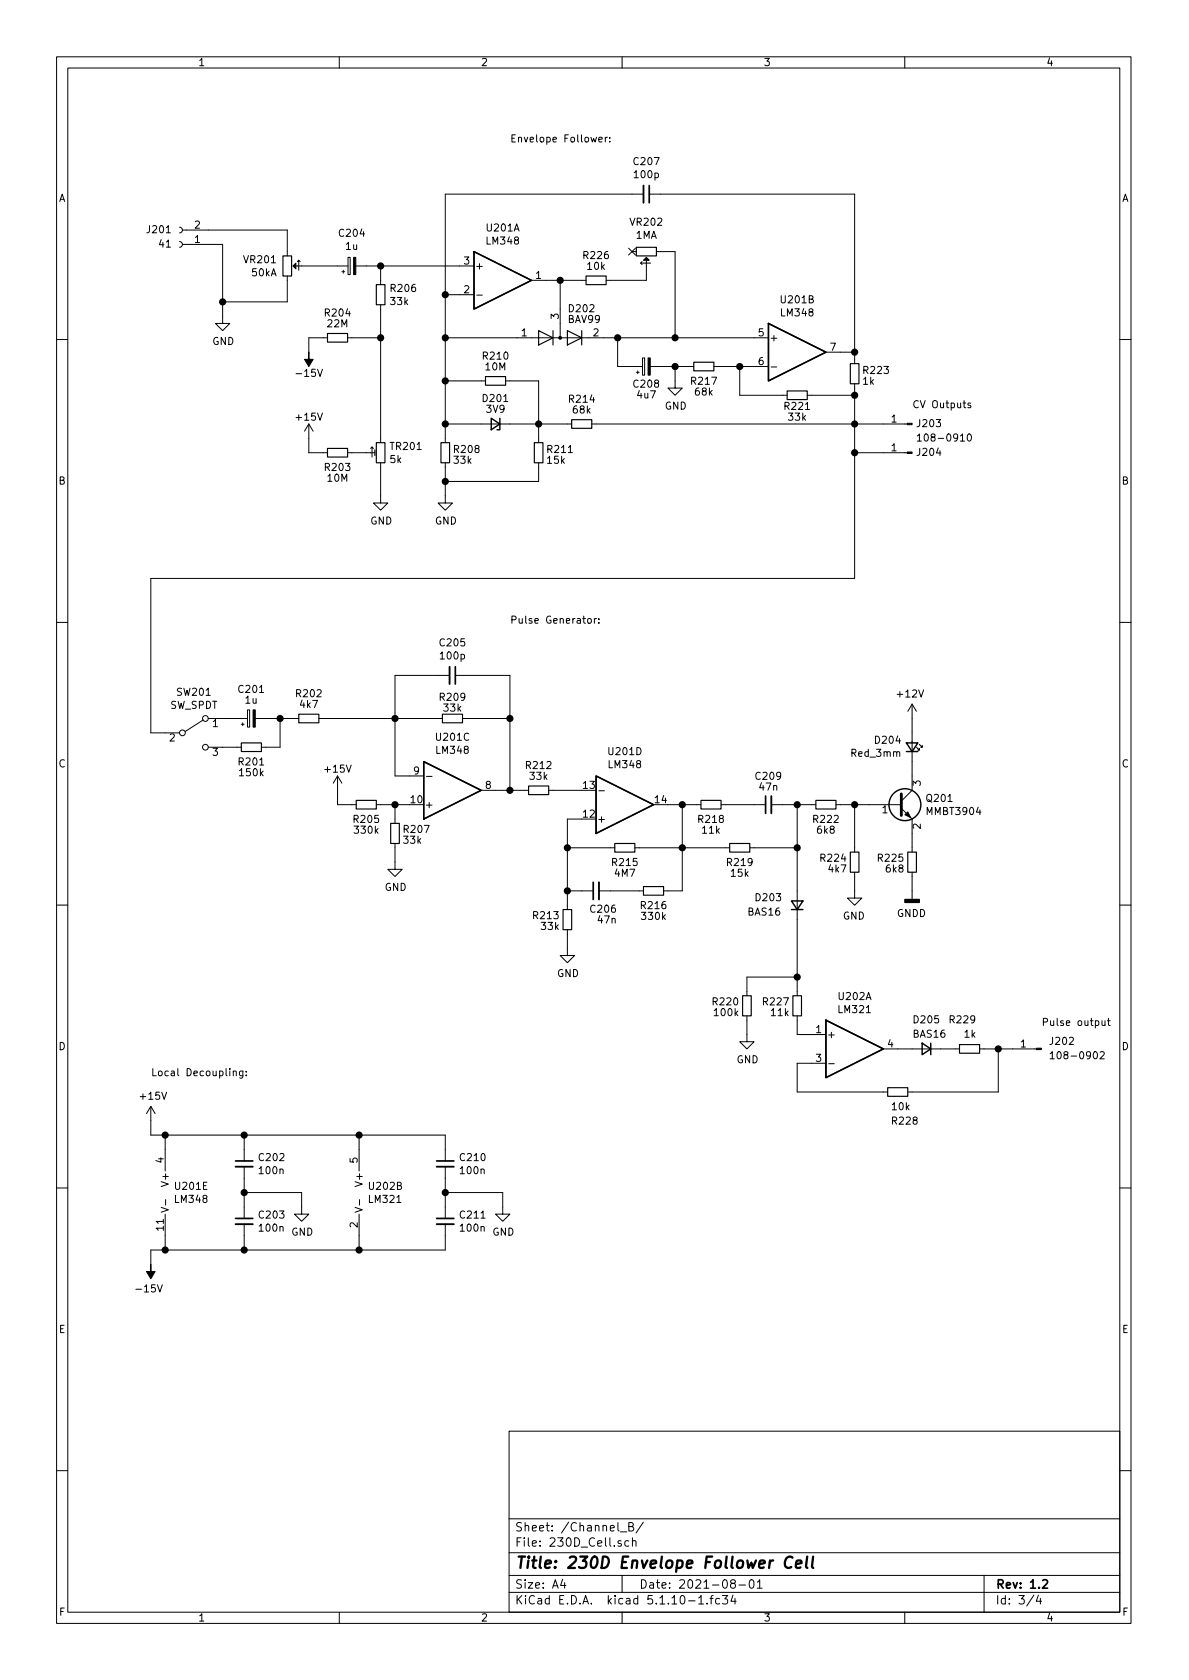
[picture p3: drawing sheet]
<svg xmlns="http://www.w3.org/2000/svg" width="210mm" height="297mm" viewBox="0 0 210 297" stroke-linecap="round" stroke-linejoin="round" font-family="sans-serif">
<g fill="none" stroke="#000" stroke-width=".18">
<path d="M10 10h190v277h-190zM12 12h186v273.1h-186zM60 10v2M110 10v2M160 10v2M105.9 24.7l.6-.1v-.3h-.4l-.2 .1 .1 .7h.5M107 24.3v.8M107.4 24.3l-.4 .2M107.8 25v.1M107.8 24.3v.1M113.8 34.3h-35.1v44M114.8 34.3h36.3v30"/>
<path d="M31.7 40.2l.4 .1 .2 .3-.2 .4-.4 .2M31.7 42.7l.4 .1 .2 .3-.2 .4-.4 .2M32.3 43.2h7.1v14h1.2l-1.2 1.3-1.3-1.3h1.3M32.3 40.7h18.5v4.5M50.8 48.8v4.6h-11.4M51.8 47h9.7M52.6 46.3l.2-.3v1.8M52.8 46l.3 .3M57.9 59.7h-3.3v2.6M60.5 48h.5M60.7 47.8v.5M61.5 59.7h5.8"/>
<path d="M61.5 45.5h.4v3.1h-.4zM62.9 47h20.9M67.3 47v3.3M67.3 53.9v24.4M78.7 59.7h57.2M78.7 52.1h5.1M84.3 52.2h1M94 49.6h9.6M99.1 49.6v10.1M109.2 59.7v5.1h4.4M111.2 43.9l1.2 1.2M111.8 44.5h.7"/>
<path d="M112.4 43.9l-1.2 1.2M113.3 46.5l.2 .3M113.5 46.3l-.2 .2h1.8M114.3 45.5v4.1h-7.1M116.1 44.5h3.3v15.2M10 60h2M54.6 75v5h3.3M54.6 75l-.8 1.2M54.6 75l.8 1.2M65.8 79l-.3 .3M66 79.3l-.2-.3v1.8M78.7 75h22.4"/>
<path d="M78.7 67.3h7.2M89.4 67.3h5.8v11M104.6 75h55.8M112.5 65.8h.5M112.8 65.6v.5M113.6 63.3h.4v3h-.4zM115 64.8h7.7M119.4 64.8v3.8h1.2l-1.2 1.3-1.3-1.3h1.3M126.2 64.8h9.7M130.8 64.8v5.1h8.4M136.4 64.9h1M142.7 69.9h8.4"/>
<path d="M146 62.3h5.1M151.1 67.9v34.4h-124.4v27.3h5M162.2 77.1l.4-.4v1.3M162.2 78h.7M171.2 76.8l.1-.1a.67 .67 0 0 1 .5 .7 .67 .67 0 0 1-.5 .6l-.2-.2-.1-.3zM171.6 71.3h-.3l-.2 .1 .1 .2 .4 .1v.3h-.5M198 60h2M61.5 80h4.8M67.3 81.8v7.1h1.3l-1.3 1.3-1.3-1.3h1.3M78.7 81.8v7.1h1.3l-1.3 1.3-1.2-1.3h1.2M95.2 81.8v3.3h-16.5M151.1 80h9.3"/>
<path d="M10 110h2M79.5 119.4h-9.7v17.8h5.1M80.5 119.4h9.7v20.3M104 109.4h.3l.3 .2-.2 .5-.3 .1-.1-.1zM105.1 109.4v.8M105.5 109.4l-.4 .2M105.9 110.1v.1M105.9 109.4v.1M198 110h2M35.9 127.3l-3.1 2M36.8 127h7M36.8 132.1h5.9"/>
<path d="M42.7 128.1h.5M42.9 127.8v.5M43.8 125.5h.3v3.1h-.3zM45.1 127h7.7M49.5 127v5.1h-3.3M56.4 127h21.8M59.7 137.2v5.1h3.3M59.7 137.2l-.8 1.3M59.7 137.2l.8 1.3M75.4 137.3h1M81.8 127h8.4M85.1 139.7h8.4"/>
<path d="M97 139.7h5.9M105.9 139.8h1M161.3 124.5v15.2l-1.9 1.9M161.3 124.5l.8 1.3M161.3 124.5l-.8 1.3M162.1 132.1l.5 .5v-.2v.2h-.3M162.6 131.6l.5 .5v-.2v.2h-.3M66.5 142.3h5.9M69.8 149.1v4.6h1.3l-1.3 1.3-1.2-1.3h1.2M69.8 142.3v3.3M100.3 149.9h8.4M100.3 157.5h4.6"/>
<path d="M102.9 144.8h-2.6v16M105.9 157.5h7.9M112.3 149.9h16.7M118.1 142.3h5.9M120.6 142.3v15.2h-3.3M127.5 142.3h7.9M132.6 149.9h8.4M136.4 142.3h7.9M141 142.3v33.8M147.8 142.3h11.6M151.1 154.2v4.6h-1.2l1.2 1.3 1.3-1.3h-1.3M151.1 142.3v8.4"/>
<path d="M159.4 142.9l1.9 1.9v5.9M161.3 154.2v4.8M10 160h2M100.3 164.4v4.5h1.3l-1.3 1.3-1.2-1.3h1.2M132.1 179.6v4.6h1.2l-1.2 1.3-1.3-1.3h1.3M141 179.6v3.3h5M141 172.8h-8.9v3.3M198 160h2M26.7 195.6l-.8 1.3M26.7 195.6v5.1h52v4.6M26.7 195.6l.7 1.3M41.2 189.5l.2-.1h.3l.1 .8"/>
<path d="M41.2 189.4v.8M43 189.4v1l-.3 .2h-.3M43 189.4h-.4l-.3 .2 .2 .6h.5M43.5 190.1v.1M43.5 189.4v.1M146 188h-5v5.1h16M146.5 188.1h1M156.2 185.5h13.5M173.2 185.5h10.1M176.5 185.5v7.6h-16M185.7 186.3l.4-.4v1.3M185.7 187.2h.7"/>
<path d="M194.5 186.1l.5-.2 .3 .4-.8 .9h.8M194.9 180.5v.8h.3l.2-.1M195.4 180.5v.8M195.8 180.5h.5M196 180v1.1l.3 .2M10 210h2M28.5 213.5l1.3 .4-1.3 .4M29.2 200.7v6.3M29.2 214.7v6.3M29.3 212.1v1M43.2 210.9h10.1v3.8h1.3l-1.3 1.2-1.2-1.2h1.2M43.2 200.7v4.6"/>
<path d="M43.2 206.3v9.1M43.2 216.4v4.6M62.8 213.5l1.3 .4-1.3 .4M63.5 200.7v6.3M63.5 214.7v6.3M63.6 212.1v1M78.7 210.9h10.2v3.8h1.3l-1.3 1.2-1.3-1.2h1.3M78.7 216.4v4.6h-52v2.6M78.7 206.3v9.1M198 210h2M90 253h108v32.1h-108zM10 260h2"/>
<path d="M90 278.5h108M90 274.5h108M90 268.5h108M99.5 279.2l-.4 1.1h1M99.8 279.8v1M109.7 270.9h1.1M109.8 272.5l-.3-.1-.2 .2v.2l.5 .2v.3h-.5M110 278.5v3M111.2 272.5l-.4-.1-.3 .3 .1 .6h.6M111.2 269.9l.7-.1 .1-.3-.2-.2-.6-.1v1.5h.6l.3-.3a.41 .41 0 0 0-.4-.5M111.8 272.5l.3-.1 .3 .1 .1 .9M111.8 271.9v1.5"/>
<path d="M113.8 269.1l-1.3 2M129.5 279.9l-.3-.2 .1-.2a.48 .48 0 0 1 .6-.1l.1 .2-.1 .3-.6 .1a.48 .48 0 0 0 0 .7l.2 .1 .5-.1v-.5l-.2-.3M132.6 279.5l.4-.2a.94 .94 0 0 1 0 1.5 .82 .82 0 0 1-.4-1.3zM133.9 279.7l.4-.4v1.5M174 278.5v6.6M198 260h2M60 285.1v1.9M90 281.5h108M110 285.1v1.9M121.8 283h1.1M123.5 282.5l.5-.4v1.5M123.5 283.6h.9"/>
<path d="M125 283.5v.1M125.6 282.6h.5M126.1 282.1l-.3 .2v1.3M127.3 282.7l-.5-.1-.3 .3 .2 .6h.6M127.8 282.1h.9l-.5 .6 .4 .1v.7l-.2 .1-.6-.1M129.6 282l-.3 1.1h.9M130 282.6v1M130.7 280.2h1.1M133.9 280.8h.9M160 285.1v1.9M182.8 282l-1.2 2M183.6 282l-.3 1.1h.9"/>
<path d="M184 282.6v1"/>
<circle cx="32.3" cy="129.6" r=".51"/>
<circle cx="36.3" cy="132.1" r=".51"/>
<circle cx="36.3" cy="127" r=".51"/>
</g>
<path d="M114.8 32.8v3.1M80.5 117.9v3M104.9 156v3M135.4 140.8v3M41.7 205.3h3M41.7 215.4h3M77.2 205.3h3.1M77.2 215.4h3.1M184.4 279.5l.2-.2h.4l.2 .4-.9 1.1h.9" fill="none" stroke="#000" stroke-width=".3"/>
<path d="M140.1 275.4a.87 .87 0 0 0-1 0 .87 .87 0 0 0-.3 1 .69 .69 0 0 0 .3 .7 .69 .69 0 0 0 .8-.1M140.8 276.6l.9-.2v-.4l-.6-.1-.3 .3v.9l.2 .1 .6-.1M142.7 275.2l-.2 1.7 .3 .3M143.8 275.2l-.2 1.7 .2 .3" fill="none" stroke="#000" stroke-width=".41"/>
<g fill="#000" stroke="#000" stroke-width=".18">
<path d="M51.8 47l.5-.5v1zM62.5 45.5h.4v3.1h-.4zM113.8 46l.5-.5 .5 .5zM54.6 62.3v1.2h.8l-.8 1.3-.8-1.3h.8zM114.6 63.3h.4v3h-.4zM160.4 74.8h.9v.3h-.9zM160.4 79.9h.9v.3h-.9zM44.8 125.5h.3v3.1h-.3zM160 144.1l.5-.6 .5 1.1zM183.3 185.3h.8v.3h-.8zM26.7 223.6v1.2h.7l-.7 1.3-.8-1.3h.8z"/>
<circle cx="99.1" cy="59.7" r=".25"/>
</g>
<g fill="none" stroke="#000" stroke-width=".2">
<path d="M50 45.2h1.6v3.6h-1.6zM57.9 59h3.6v1.5h-3.6zM66.5 50.3h1.6v3.6h-1.6zM95.2 58.5l2.6 1.2-2.6 1.3zM97.8 58.5v2.5M100.3 58.5l2.6 1.2-2.6 1.3zM102.9 58.5v2.5M103.6 48.8h3.6v1.5h-3.6zM112.5 43.7h3.6v1.5h-3.6zM57.9 79.3h3.6v1.5h-3.6zM66.3 79.5v1.1M66.5 78.3h1.6v3.5h-1.6z"/>
<path d="M78 78.3h1.5v3.5h-1.5zM85.9 66.6h3.5v1.5h-3.5zM94.5 78.3h1.5v3.5h-1.5zM101.1 74.2h3.5v1.5h-3.5zM122.7 64h3.5v1.6h-3.5zM139.2 69.1h3.5v1.5h-3.5zM150.4 64.3h1.5v3.6h-1.5zM42.7 131.4h3.5v1.5h-3.5zM52.8 126.3h3.6v1.5h-3.6zM78.2 126.3h3.6v1.5h-3.6zM93.5 139h3.5v1.5h-3.5zM63 141.5h3.5v1.5h-3.5z"/>
<path d="M69.1 145.6h1.5v3.5h-1.5zM108.7 149.1h3.6v1.6h-3.6zM113.8 156.8h3.5v1.5h-3.5zM124 141.5h3.5v1.5h-3.5zM129 149.1h3.6v1.6h-3.6zM144.3 141.5h3.5v1.5h-3.5zM150.4 150.7h1.5v3.5h-1.5zM160.5 150.7h1.6v3.5h-1.6zM99.6 160.8h1.5v3.6h-1.5zM131.3 176.1h1.5v3.5h-1.5zM140.2 176.1h1.5v3.5h-1.5zM157 192.3h3.5v1.5h-3.5z"/>
<path d="M169.7 184.7h3.5v1.5h-3.5z"/>
</g>
<path d="M113.8 32.8v3.1M79.5 117.9v3M105.9 156v3M136.4 140.8v3M41.7 206.3h3M41.7 216.4h3M77.2 206.3h3.1M77.2 216.4h3.1" fill="none" stroke="#000" stroke-width=".33"/>
<g fill="none" stroke="#000" stroke-width=".25">
<path d="M83.8 44.5l10.2 5.1-10.2 5zM135.9 57.2l10.1 5.1-10.1 5zM86.9 74l1.5 1-1.5 1zM88.4 74v2h-.5M74.9 134.7l10.2 5-10.2 5.1zM105.4 137.2l10.2 5.1-10.2 5.1zM160.3 131.4h2l-1 1.5zM160.3 132.9h2M140 159.3h2l-1 1.5zM140 160.8h2M146 180.4l10.2 5.1-10.2 5zM163.1 184.4l1.5 1.1-1.5 1z"/>
<path d="M164.6 184.4v2.1"/>
<circle cx="160" cy="142.3" r="2.82"/>
</g>
<path d="M159.4 140.4v3.8" fill="none" stroke="#000" stroke-width=".51"/>
<g fill="#000" stroke="#000" stroke-width=".25">
<path d="M160 159h2.6v.5h-2.6z"/>
<circle cx="39.4" cy="53.4" r=".51"/>
<circle cx="67.3" cy="59.7" r=".51"/>
<circle cx="67.3" cy="47" r=".51"/>
<circle cx="78.7" cy="52.1" r=".51"/>
<circle cx="78.7" cy="59.7" r=".51"/>
<circle cx="99.1" cy="49.6" r=".51"/>
<circle cx="109.2" cy="59.7" r=".51"/>
<circle cx="119.4" cy="59.7" r=".51"/>
<circle cx="78.7" cy="67.3" r=".51"/>
<circle cx="78.7" cy="75" r=".51"/>
<circle cx="95.3" cy="75" r=".51"/>
<circle cx="119.4" cy="64.8" r=".51"/>
<circle cx="130.8" cy="64.8" r=".51"/>
<circle cx="151.1" cy="69.9" r=".51"/>
<circle cx="151.1" cy="75" r=".51"/>
<circle cx="151.1" cy="62.3" r=".51"/>
<circle cx="78.7" cy="85.1" r=".51"/>
<circle cx="151.1" cy="80" r=".51"/>
<circle cx="49.5" cy="127" r=".51"/>
<circle cx="69.9" cy="127" r=".51"/>
<circle cx="90.2" cy="127" r=".51"/>
<circle cx="90.2" cy="139.7" r=".51"/>
<circle cx="69.9" cy="142.3" r=".51"/>
<circle cx="100.3" cy="149.9" r=".51"/>
<circle cx="100.3" cy="157.5" r=".51"/>
<circle cx="120.7" cy="142.3" r=".51"/>
<circle cx="120.7" cy="149.9" r=".51"/>
<circle cx="141" cy="142.3" r=".51"/>
<circle cx="141" cy="149.9" r=".51"/>
<circle cx="151.1" cy="142.3" r=".51"/>
<circle cx="141" cy="172.8" r=".51"/>
<circle cx="176.5" cy="185.5" r=".51"/>
<circle cx="29.2" cy="200.7" r=".51"/>
<circle cx="43.2" cy="210.9" r=".51"/>
<circle cx="43.2" cy="200.7" r=".51"/>
<circle cx="63.5" cy="200.7" r=".51"/>
<circle cx="78.7" cy="210.9" r=".51"/>
<circle cx="29.2" cy="221" r=".51"/>
<circle cx="43.2" cy="221" r=".51"/>
<circle cx="63.5" cy="221" r=".51"/>
</g>
<text font-size="2.8" x="91" y="277.3">Title: 230D Envelope Follower Cell</text>
<g font-size="2.1">
<text x="91" y="273.5">File: 230D_Cell.sch</text>
<text x="91" y="270.8">Sheet: /Channel_B/</text>
<text x="91" y="280.9">Size: A4</text>
<text x="113" y="280.9">Date: 2021-08-01</text>
<text x="176" y="280.9">Rev: 1.2</text>
<text x="91" y="283.7">KiCad E.D.A. kicad 5.1.10-1.fc34</text>
<text x="176" y="283.7">Id: 3/4</text>
</g>
<g font-size="1.8">
<text x="35" y="11.7">1</text>
<text x="85" y="11.7">2</text>
<text x="135" y="11.7">3</text>
<text x="185" y="11.7">4</text>
<text x="90.2" y="25.2">Envelope Follower:</text>
<text x="112.2" y="29.2">C207</text>
<text x="10.4" y="35.7">A</text>
<text x="112.3" y="31.5">100p</text>
<text x="198.4" y="35.7">A</text>
<text x="26.1" y="41.2">J201</text>
<text x="34.4" y="40.4">2</text>
<text x="60.1" y="41.9">C204</text>
<text x="86.2" y="40.9">U201A</text>
<text x="111.6" y="39.9">VR202</text>
<text x="28.2" y="43.8">41</text>
<text x="34.4" y="43">1</text>
<text x="43.3" y="46.5">VR201</text>
<text x="61.2" y="44.2">1u</text>
<text x="82.1" y="46.8">3</text>
<text x="83.9" y="47.7">+</text>
<text x="86.2" y="43.2">LM348</text>
<text x="103.3" y="45.8">R226</text>
<text x="103.9" y="47.7">10k</text>
<text x="112.4" y="42.2">1MA</text>
<text x="44.6" y="48.9">50kA</text>
<text x="69.1" y="53.9">33k</text>
<text x="69.2" y="51.6">R206</text>
<text x="82.1" y="51.9">2</text>
<text x="94.8" y="49.3">1</text>
<text x="138.2" y="53.6">U201B</text>
<text x="57.6" y="56">R204</text>
<text x="58" y="57.9">22M</text>
<text x="92.2" y="59.5">1</text>
<text x="98.8" y="56.4" transform="rotate(-90 98.8 56.4)">3</text>
<text x="100.5" y="57.1">BAV99</text>
<text x="100.7" y="55.2">D202</text>
<text x="104.9" y="59.5">2</text>
<text x="134.1" y="59.5">5</text>
<text x="138.2" y="55.9">LM348</text>
<text x="37.5" y="61">GND</text>
<text x="85.5" y="63.6">R210</text>
<text x="85.9" y="65.5">10M</text>
<text x="134.1" y="64.6">6</text>
<text x="136" y="60.4">+</text>
<text x="146.8" y="62">7</text>
<text x="52.8" y="66.6">-15V</text>
<text x="85.5" y="71.1">D201</text>
<text x="100.8" y="71.2">R214</text>
<text x="112.2" y="68.5">C208</text>
<text x="112.8" y="70.4">4u7</text>
<text x="122.4" y="68">R217</text>
<text x="123" y="69.9">68k</text>
<text x="152.6" y="68">1k</text>
<text x="152.8" y="66.1">R223</text>
<text x="52.5" y="74.4">+15V</text>
<text x="86.1" y="73">3V9</text>
<text x="101.4" y="73.1">68k</text>
<text x="117.6" y="72.4">GND</text>
<text x="138.9" y="72.5">R221</text>
<text x="139.5" y="74.4">33k</text>
<text x="157.6" y="74.7">1</text>
<text x="161.3" y="72.2">CV Outputs</text>
<text x="162.3" y="75.5">J203</text>
<text x="57.6" y="83.3">R203</text>
<text x="69" y="81.9">5k</text>
<text x="69.2" y="79.6">TR201</text>
<text x="80.3" y="82">33k</text>
<text x="80.4" y="80.1">R208</text>
<text x="96.9" y="82">15k</text>
<text x="96.9" y="80.1">R211</text>
<text x="157.6" y="79.8">1</text>
<text x="162.3" y="80.6">J204</text>
<text x="163.3" y="78.1">108-0910</text>
<text x="10.4" y="85.7">B</text>
<text x="58" y="85.2">10M</text>
<text x="198.4" y="85.7">B</text>
<text x="65.5" y="92.7">GND</text>
<text x="76.9" y="92.7">GND</text>
<text x="90.2" y="110.3">Pulse Generator:</text>
<text x="77.9" y="114.3">C205</text>
<text x="78" y="116.6">100p</text>
<text x="30" y="125.3">SW_SPDT</text>
<text x="31.4" y="123">SW201</text>
<text x="42.3" y="122.5">C201</text>
<text x="43.4" y="124.4">1u</text>
<text x="52.5" y="123.3">R202</text>
<text x="53.1" y="125.2">4k7</text>
<text x="77.9" y="123.9">R209</text>
<text x="78.5" y="125.8">33k</text>
<text x="158.8" y="123.3">+12V</text>
<text x="30" y="131.1">2</text>
<text x="37.6" y="128.6">1</text>
<text x="77.3" y="131">U201C</text>
<text x="154.9" y="131.5">D204</text>
<text x="10.4" y="135.7">C</text>
<text x="37.6" y="133.6">3</text>
<text x="42.3" y="135.3">R201</text>
<text x="42.5" y="137.2">150k</text>
<text x="57.6" y="136.6">+15V</text>
<text x="73.2" y="136.9">9</text>
<text x="77.3" y="133.3">LM348</text>
<text x="93.1" y="136">R212</text>
<text x="93.8" y="137.9">33k</text>
<text x="107.7" y="133.5">U201D</text>
<text x="107.7" y="135.8">LM348</text>
<text x="133.8" y="137.9">C209</text>
<text x="150.7" y="133.8">Red_3mm</text>
<text x="198.4" y="135.7">C</text>
<text x="72.7" y="142">10</text>
<text x="75.1" y="142.9">+</text>
<text x="85.9" y="139.5">8</text>
<text x="103.2" y="139.5">13</text>
<text x="115.9" y="142">14</text>
<text x="134.4" y="139.8">47n</text>
<text x="156" y="143.8">1</text>
<text x="162.8" y="138.9" transform="rotate(-90 162.8 138.9)">3</text>
<text x="164" y="141.8">Q201</text>
<text x="62.7" y="145.5">R205</text>
<text x="62.8" y="147.4">330k</text>
<text x="71.5" y="149.2">33k</text>
<text x="71.5" y="147.3">R207</text>
<text x="103.2" y="144.6">12</text>
<text x="105.5" y="145.5">+</text>
<text x="123.6" y="145.5">R218</text>
<text x="124.3" y="147.4">11k</text>
<text x="143.9" y="145.5">R222</text>
<text x="144.6" y="147.4">6k8</text>
<text x="162.8" y="146.6" transform="rotate(-90 162.8 146.6)">2</text>
<text x="164" y="144.1">MMBT3904</text>
<text x="108.4" y="153.1">R215</text>
<text x="108.8" y="155">4M7</text>
<text x="128.7" y="153.1">R219</text>
<text x="129.3" y="155">15k</text>
<text x="145.2" y="152.4">R224</text>
<text x="146.6" y="154.3">4k7</text>
<text x="155.4" y="152.4">R225</text>
<text x="156.7" y="154.3">6k8</text>
<text x="68" y="157.5">GND</text>
<text x="104.5" y="161.4">C206</text>
<text x="113.5" y="160.7">R216</text>
<text x="132.3" y="161.9">BAS16</text>
<text x="133.8" y="159.3">D203</text>
<text x="94.4" y="162.5">R213</text>
<text x="95.8" y="164.4">33k</text>
<text x="105.8" y="163.3">47n</text>
<text x="113.6" y="162.6">330k</text>
<text x="149" y="162.6">GND</text>
<text x="158.6" y="162.1">GNDD</text>
<text x="98.5" y="172.8">GND</text>
<text x="126.2" y="177.8">R220</text>
<text x="126.4" y="179.7">100k</text>
<text x="135.1" y="177.8">R227</text>
<text x="136.4" y="179.7">11k</text>
<text x="148.4" y="176.8">U202A</text>
<text x="148.4" y="179.1">LM321</text>
<text x="10.4" y="185.7">D</text>
<text x="144.3" y="182.7">1</text>
<text x="146.2" y="183.6">+</text>
<text x="157" y="185.2">4</text>
<text x="161.5" y="183.5">BAS16</text>
<text x="161.7" y="180.9">D205</text>
<text x="168.1" y="180.9">R229</text>
<text x="170.6" y="183.5">1k</text>
<text x="180.5" y="185.2">1</text>
<text x="184.1" y="181.4">Pulse output</text>
<text x="185.8" y="184.7">J202</text>
<text x="198.4" y="185.7">D</text>
<text x="26.7" y="190.3">Local Decoupling:</text>
<text x="130.3" y="188">GND</text>
<text x="144.3" y="187.7">3</text>
<text x="186.8" y="187.3">108-0902</text>
<text x="25" y="194.4">+15V</text>
<text x="157.8" y="196.3">10k</text>
<text x="157.9" y="198.8">R228</text>
<text x="29" y="205.6" transform="rotate(-90 29 205.6)">4</text>
<text x="29.8" y="209.4" transform="rotate(-90 29.8 209.4)">V+</text>
<text x="45.9" y="205.3">C202</text>
<text x="46" y="207.6">100n</text>
<text x="63.2" y="205.6" transform="rotate(-90 63.2 205.6)">5</text>
<text x="64.1" y="209.4" transform="rotate(-90 64.1 209.4)">V+</text>
<text x="81.5" y="205.3">C210</text>
<text x="81.5" y="207.6">100n</text>
<text x="31.1" y="212.7">LM348</text>
<text x="31.1" y="210.4">U201E</text>
<text x="45.9" y="215.5">C203</text>
<text x="65.4" y="212.7">LM321</text>
<text x="65.4" y="210.4">U202B</text>
<text x="81.5" y="215.5">C211</text>
<text x="29" y="217.5" transform="rotate(-90 29 217.5)">11</text>
<text x="46" y="217.8">100n</text>
<text x="51.5" y="218.5">GND</text>
<text x="63.2" y="217.1" transform="rotate(-90 63.2 217.1)">2</text>
<text x="81.5" y="217.8">100n</text>
<text x="87.1" y="218.5">GND</text>
<text x="24.4" y="228.5">-15V</text>
<text x="10.4" y="235.7">E</text>
<text x="198.4" y="235.7">E</text>
<text x="10.5" y="285.7">F</text>
<text x="35" y="286.7">1</text>
<text x="85" y="286.7">2</text>
<text x="135" y="286.7">3</text>
<text x="185" y="286.7">4</text>
<text x="198.5" y="285.7">F</text>
</g>
</svg>
